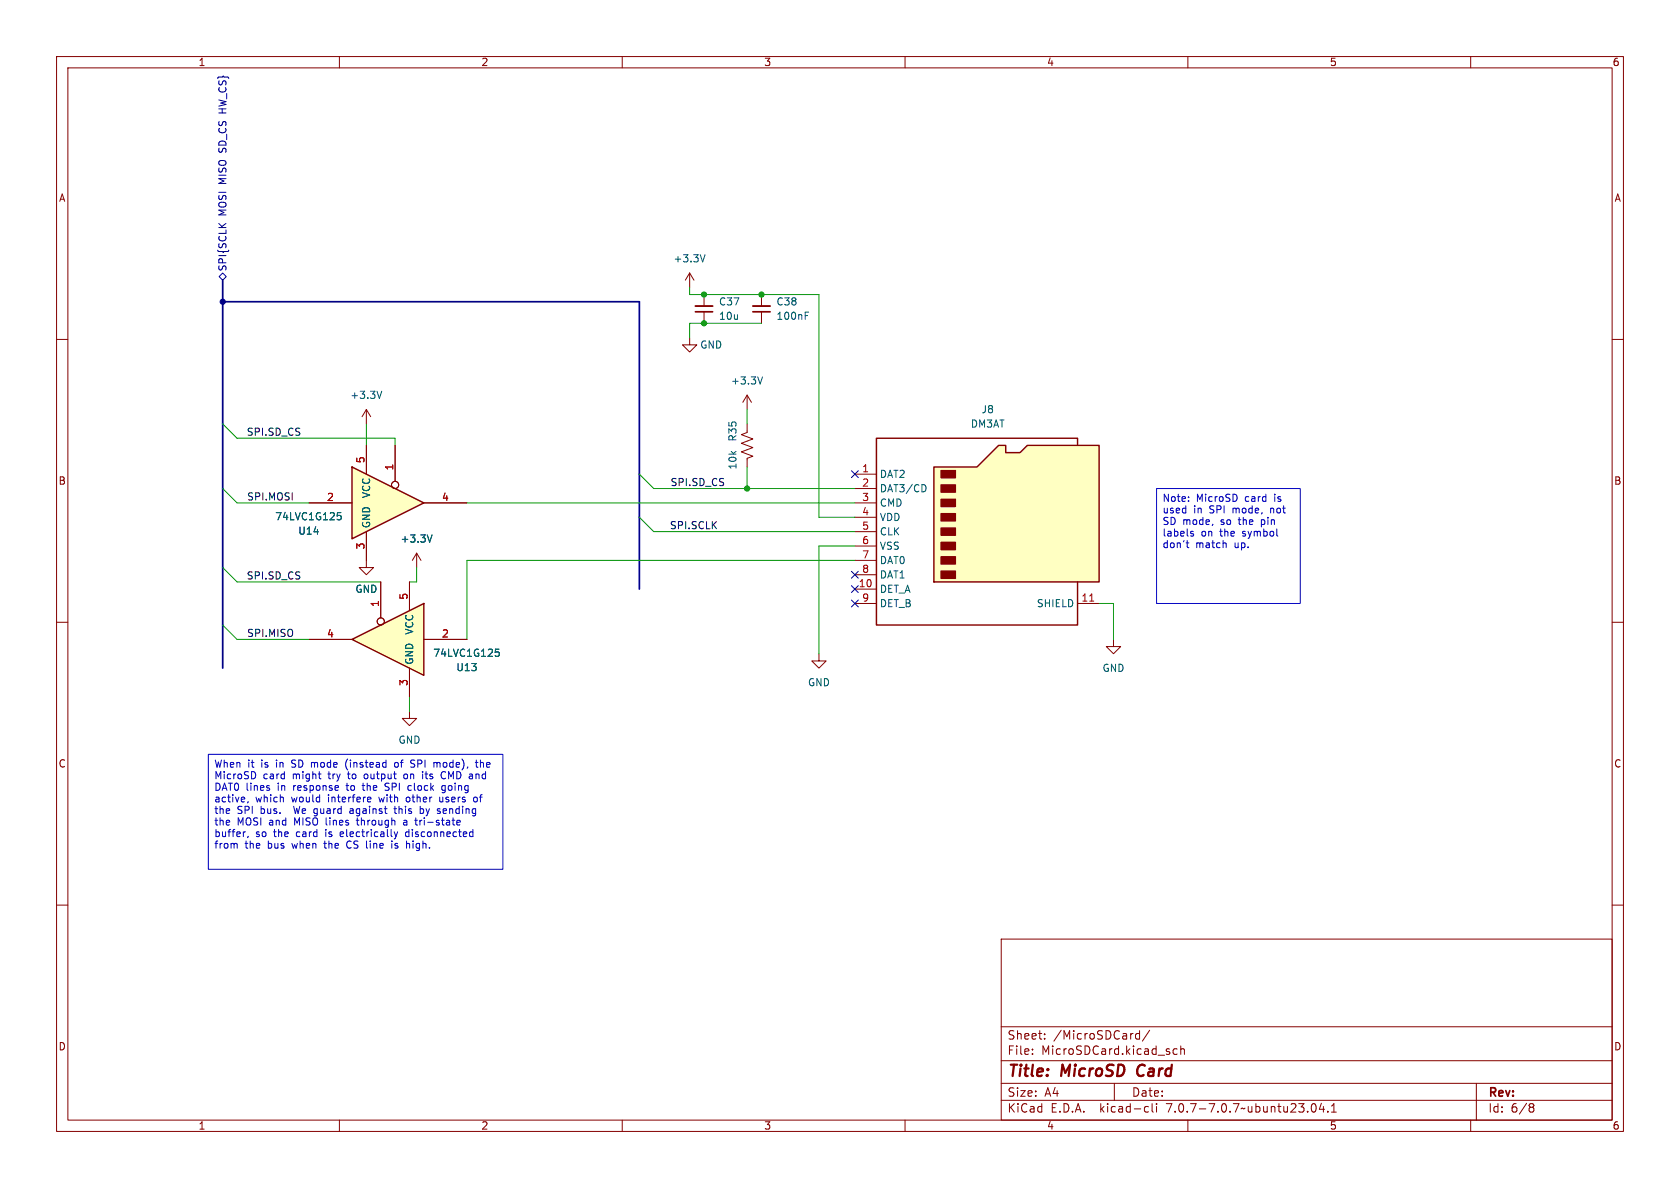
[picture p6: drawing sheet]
<svg xmlns="http://www.w3.org/2000/svg" width="297mm" height="210mm" viewBox="0 0 297 210" stroke-linecap="round" stroke-linejoin="round" font-family="sans-serif">
<g fill="none" stroke="#840000" stroke-width=".18">
<path d="M10 10h277v190h-277zM12 12h273v186h-273zM60 10v2M110 10v2M160 10v2M210 10v2M260 10v2M10 60h2M121.9 59.7v1.3h1.3l-1.3 1.2-1.3-1.2h1.3M121.9 48.3l-.7 1.2M121.9 48.3v2.5M121.9 48.3l.8 1.2"/>
<path d="M124.5 52.1v2M124.5 55.1v2.1M134.6 52.1v2M134.6 55.1v2.1M285 60h2M64.8 72.4l-.8 1.3M64.8 72.4v2.5M64.8 72.4l.7 1.3M132.1 74.9v1.6l-1 .3 2 .8-2 .8 2 .7-2 .8 2 .7-1 .4v1.6M132.1 69.9l-.8 1.2M132.1 69.9v2.5M132.1 69.9l.7 1.2"/>
<path d="M10 110h2M144.8 115.6v1.2h1.2l-1.2 1.3-1.3-1.3h1.3M285 110h2M10 160h2M285 160h2M177 166h108v32h-108zM60 198v2M110 198v2M160 198v2M177 194.5h108M177 191.5h108M177 187.5h108"/>
<path d="M177 181.5h108M182.5 186.3v.1M182.5 185.5v.1M184.7 183.6v.1M184.7 182.8v.1M197 191.5v3M201.5 182.2v1.5M201.5 182.8l-.5-.1-.3 .3v.4l.2 .2h.6M202.6 195.6l.4 .1M203 196.5l-.4 .1M203.2 182.1l-1.2 2M203.7 195.1v1.3l.2 .2"/>
<path d="M204.5 195.1v.1M204.5 195.6v1M208.1 185.5l-.4-.1-.3 .3v.4l.1 .2h.6M208.7 185.5l.3-.1 .3 .1 .1 .9M208.7 184.9v1.5M210 198v2M232 195.2l.2-.1a.81 .81 0 0 1 .6 .6 .81 .81 0 0 1-.3 .8l-.2 .1a.81 .81 0 0 1-.6-.6 .81 .81 0 0 1 .3-.8zM233.6 195l-.4 1.1h1M234 195.6v1M234.7 196.5v.1M235.4 196.6h.8M235.4 195.5l.4-.4v1.5"/>
<path d="M260 198v2M261 191.5v6.5M270.6 195.1h.3l.3 .3-.3 .3M270.6 195.7h.3M270.9 195.7l.2 .2 .1 .4-.3 .3h-.3"/>
</g>
<path d="M201.3 188.5a1.27 1.27 0 0 0 0 1.6" fill="none" stroke="#840000" stroke-width=".4"/>
<path d="M124.6 45l-.4 1.3M142.4 55.8h.4M142.4 55.2h.6M67.5 69.2l-.4 1.2M134.8 66.6l-.4 1.3" fill="none" stroke="#006464" stroke-width=".18"/>
<path d="M122.9 54.1h3.1M133.1 54.1h3" fill="none" stroke="#840000" stroke-width=".33"/>
<path d="M122.9 55.1h3.1M133.1 55.1h3" fill="none" stroke="#840000" stroke-width=".3"/>
<path d="M62.2 82.6l12.7 6.3-12.7 6.4z" fill="#ffffc2"/>
<path d="M62.2 82.6l12.7 6.3-12.7 6.4z" fill="none" stroke="#840000" stroke-width=".25"/>
<g fill="none" stroke="#840000" stroke-width=".18">
<path d="M64.8 78.7v5.1M69.8 78.7v6.4M54.6 88.9h7.6M64.8 94v5.1M74.9 88.9h7.6M196.8 113v1.3h1.3l-1.3 1.3-1.2-1.3h1.2"/>
<circle cx="69.8" cy="85.7" r=".63"/>
</g>
<path d="M59.7 90.6h.6M59.8 91.1h.3l.2 .2v.5l-.5 .1" fill="none" stroke="#006464" stroke-width=".18"/>
<path d="M165.1 82.6h7.6l3.8-3.9h1.3v1.3h2.5l1.3-1.3h12.7v24.2h-29.2z" fill="#ffffc2"/>
<g fill="#840000" stroke="#840000" stroke-width=".25">
<path d="M166.4 101h2.5v1.2h-2.5z"/>
<path d="M166.4 98.4h2.5v1.3h-2.5z"/>
<path d="M166.4 95.9h2.5v1.3h-2.5z"/>
<path d="M166.4 93.3h2.5v1.3h-2.5z"/>
<path d="M166.4 90.8h2.5v1.3h-2.5z"/>
<path d="M166.4 88.3h2.5v1.2h-2.5z"/>
<path d="M166.4 85.7h2.5v1.3h-2.5z"/>
<path d="M166.4 83.2h2.5v1.3h-2.5z"/>
</g>
<path d="M190.5 78.7v-1.2h-35.6v33h35.6v-7.6M165.1 82.6h7.6l3.8-3.9h1.3v1.3h2.5l1.3-1.3h12.7v24.2h-29.2z" fill="none" stroke="#840000" stroke-width=".25"/>
<path d="M151.1 83.8h3.8M151.1 86.4h3.8M151.1 88.9h3.8M151.1 91.4h3.8M151.1 94h3.8M151.1 96.5h3.8M151.1 99.1h3.8M151.1 104.1h3.8M151.1 106.7h3.8M151.1 101.6h3.8M190.5 106.7h3.8M72.4 125.7v1.3h1.3l-1.3 1.3-1.3-1.3h1.3" fill="none" stroke="#840000" stroke-width=".18"/>
<path d="M192.6 106.3h.8" fill="none" stroke="#a90000" stroke-width=".18"/>
<path d="M163.5 85.7l.2 .5-.2 .7" fill="none" stroke="#006464" stroke-width=".18"/>
<path d="M62.2 113l12.7-6.3v12.7z" fill="#ffffc2"/>
<path d="M62.2 113l12.7-6.3v12.7z" fill="none" stroke="#840000" stroke-width=".25"/>
<g fill="none" stroke="#840000" stroke-width=".18">
<path d="M64.8 78.7v5.1M69.8 78.7v6.4M54.6 88.9h7.6M64.8 94v6.3h1.2l-1.2 1.3-1.3-1.3h1.3M73.7 97.8l-.8 1.3M73.7 97.8v2.5M73.7 97.8l.7 1.3M74.9 88.9h7.6M54.6 113h7.6M67.3 102.9v6.3M72.4 102.9v5.1M72.4 118.1v5.1"/>
<path d="M74.9 113h7.6"/>
<circle cx="69.8" cy="85.7" r=".63"/>
<circle cx="67.3" cy="109.9" r=".63"/>
</g>
<path d="M59.7 90.6h.6M59.8 91.1h.3l.2 .2v.5l-.5 .1M76.4 94.6l-.4 1.2M87.6 114.8h.6M87.7 115.2h.3l.3 .3-.1 .4-.5 .1" fill="none" stroke="#006464" stroke-width=".18"/>
<path d="M39.4 48.3l.6 .6-.6 .6-.7-.6zM150.5 83.2l1.2 1.2M151.7 83.2l-1.2 1.2M150.5 101l1.2 1.2M150.5 106.1l1.2 1.2M150.5 103.5l1.2 1.2M151.7 101l-1.2 1.2M151.7 106.1l-1.2 1.2M151.7 103.5l-1.2 1.2" fill="none" stroke="#000084" stroke-width=".18"/>
<g fill="none" stroke="#0000c2" stroke-width=".18">
<path d="M204.5 86.4h25.4v20.3h-25.4zM209.7 96h.5M209.9 95.5v1.1l.3 .2M210.1 88.5v.1M210.1 87.8v.2M210.5 94.3l.5 .1v.2l-.2 .2-.3-.1M216.6 96l.2 .1v.7M36.8 133.4h52.1v20.3h-52.1zM45.1 136.6l.1 .3-.1 .6M61.5 134.2a1.46 1.46 0 0 0 0 1.9M64 138.9h.5M64.2 138.4l.1 1.3"/>
<path d="M64.4 136.9v.5l.1 .2M68.1 139.7h.4M68.3 139l.2 .1M70.3 134.8h-.3l-.2 .2 .1 .6h.4M71.8 136.8l-.3 .1-.1 .2v.4l.4 .2M72.2 138.9h.5M72.2 139.7h.5M72.8 135l.4 .1 .1 .3-.2 .2h-.3M72.8 134.4h.5M75.1 136.8h.5M77.1 134.8l.2 .2M77.3 135v.6"/>
<path d="M77.7 134.8h-.3l-.1 .2M78 137.4l.4 .3 .4-.2M78.7 138.9h-.4l-.2 .2 .1 .6h.5M78.7 138.9v1l-.2 .2h-.3M84 134.8h.5M84.2 134.4v1l.3 .2M84.9 134.4v1.2M85.3 134.8l-.4 .1M41.9 149.2v.7M43.4 147l-.3 .1M43.9 147.8l-.2 .3M43.9 141.7l-.2 .2"/>
<path d="M60.3 147l-.2 .2v.5l.2 .2M60.7 147.3l-.6 .2M61.3 149.2l.2 .7M62.3 143h-.4M62.3 143.3h-.3l-.2 .2 .1 .2 .4 .1M63.2 144.6v1.2M65.2 140.9l.3 .1 .1 .2-.6 .1M65.5 141.7l-.3 .1M69.3 149.1v.8M69.6 143h.5M69.7 147l.3 .9M69.8 142.5v1.1l.3 .2"/>
<path d="M70 147.9l-.3 .4M70.3 147l-.3 .9M71.7 145l-.3 .1M71.8 145.4h-.3l-.2 .1 .1 .3h.4M71.9 141l-.1 .2 .1 .5M72.1 149.1l.3 .2v.6M72.2 147l-.4 .1-.1 .2v.5l.5 .1M73.3 145h.5M73.5 144.6v1.1M73.7 145.8h.1M74.3 143h.4l.2 .2-.1 .5h-.5M74.3 142.5v1.3"/>
<path d="M77.7 140.9v.7l.4 .2M81.3 145.8h-.4M81.4 145.2v.1l-.6 .1M83.5 147l.1 .1M83.6 146.6v1.3M83.6 147.8l-.1 .1M83.8 141v.6l.2 .2 .3-.1M84.1 140.9l.2 .1"/>
</g>
<path d="M39.4 49.5v68.6M39.4 53.3h73.6v50.8" fill="none" stroke="#000084" stroke-width=".3"/>
<g fill="none" stroke="#009600" stroke-width=".18">
<path d="M121.9 50.8v1.3h22.9v39.3h6.3M134.6 57.2h-12.7v2.5M39.4 74.9l2.5 2.6h27.9v1.2M64.8 74.9v3.8M132.1 72.4v2.5M39.4 86.4l2.5 2.5h12.7M82.5 88.9h68.6M113 83.8l2.6 2.6h35.5M113 91.4l2.6 2.6h35.5M132.1 82.6v3.8M151.1 96.5h-6.3v19.1M151.1 99.1h-68.6v13.9"/>
<path d="M39.4 100.3l2.5 2.6h25.4M39.4 110.5l2.5 2.5h12.7M73.7 100.3v2.6h-1.3M194.3 106.7h2.5v6.3M72.4 123.2v2.5"/>
</g>
<g fill="#009600" stroke="#009600" stroke-width=".18">
<circle cx="132.1" cy="86.4" r=".46"/>
<circle cx="124.5" cy="52.1" r=".46"/>
<circle cx="134.6" cy="52.1" r=".46"/>
<circle cx="124.5" cy="57.2" r=".46"/>
</g>
<circle cx="39.4" cy="53.3" r=".46" fill="#000084" stroke="#000084" stroke-width=".18"/>
<g font-size="2.8" fill="#840000">
<text x="178" y="190.9">Title:</text>
<text x="187.7" y="190.9">MicroSD</text>
<text x="201.9" y="190.9">Card</text>
</g>
<g font-size="2.1" fill="#840000">
<text x="178" y="184">Sheet:</text>
<text x="186.2" y="184">/MicroSDCard/</text>
<text x="178" y="186.7">File:</text>
<text x="184.1" y="186.7">MicroSDCard.kicad_sch</text>
<text x="178" y="196.9">KiCad</text>
<text x="178" y="194.1">Size:</text>
<text x="184.7" y="194.1">A4</text>
<text x="185.7" y="196.9">E.D.A.</text>
<text x="194.6" y="196.9">kicad-cli</text>
<text x="200" y="194.1">Date:</text>
<text x="206.5" y="196.9">7.0.7-7.0.7~ubuntu23.04.1</text>
<text x="263" y="194.3">Rev:</text>
<text x="263" y="196.9">Id:</text>
<text x="267.1" y="196.9">6/8</text>
</g>
<g font-size="1.8" fill="#840000">
<text x="35" y="11.9">1</text>
<text x="85" y="11.9">2</text>
<text x="135" y="11.9">3</text>
<text x="185" y="11.9">4</text>
<text x="235" y="11.9">5</text>
<text x="285" y="11.9">6</text>
<text x="10.3" y="35.9">A</text>
<text x="285.3" y="35.9">A</text>
<text x="10.3" y="85.9">B</text>
<text x="285.3" y="85.9">B</text>
<text x="10.3" y="135.9">C</text>
<text x="285.3" y="135.9">C</text>
<text x="10.3" y="185.9">D</text>
<text x="285.3" y="185.9">D</text>
<text x="35" y="199.9">1</text>
<text x="85" y="199.9">2</text>
<text x="135" y="199.9">3</text>
<text x="185" y="199.9">4</text>
<text x="235" y="199.9">5</text>
<text x="285" y="199.9">6</text>
</g>
<g font-size="1.8" fill="#000084">
<text x="40.2" y="26.7" transform="rotate(-90 40.2 26.7)">SD_CS HW_CS}</text>
<text x="40.2" y="32.4" transform="rotate(-90 40.2 32.4)">MISO</text>
<text x="40.2" y="38.2" transform="rotate(-90 40.2 38.2)">MOSI</text>
<text x="40.2" y="48.1" transform="rotate(-90 40.2 48.1)">SPI{SCLK</text>
</g>
<g font-size="1.8" fill="#006464">
<text x="119" y="46.6">+3.3V</text>
<text x="127" y="54.2">C37</text>
<text x="127" y="56.7">10u</text>
<text x="137.2" y="56.7">100nF</text>
<text x="137.2" y="54.2">C38</text>
<text x="123.7" y="61.8">GND</text>
<text x="61.8" y="70.7">+3.3V</text>
<text x="129.1" y="68.2">+3.3V</text>
<text x="171.5" y="75.8">DM3AT</text>
<text x="173.4" y="73.3">J8</text>
<text x="130.4" y="83.1" transform="rotate(-90 130.4 83.1)">10k</text>
<text x="130.4" y="78.1" transform="rotate(-90 130.4 78.1)">R35</text>
<text x="65.6" y="88.2" transform="rotate(-90 65.6 88.2)">VCC</text>
<text x="155.4" y="84.7">DAT2</text>
<text x="155.4" y="87.2">DAT3/CD</text>
<text x="155.4" y="89.8">CMD</text>
<text x="48.6" y="92.2">74LVC1G125</text>
<text x="52.6" y="94.7">U14</text>
<text x="65.6" y="93.5" transform="rotate(-90 65.6 93.5)">GND</text>
<text x="155.4" y="92.3">VDD</text>
<text x="155.4" y="94.8">CLK</text>
<text x="70.7" y="96.1">+3.3V</text>
<text x="155.4" y="97.4">VSS</text>
<text x="155.4" y="99.9">DAT0</text>
<text x="62.7" y="105">GND</text>
<text x="155.4" y="105">DET_A</text>
<text x="155.4" y="102.5">DAT1</text>
<text x="155.4" y="107.5">DET_B</text>
<text x="183.2" y="107.5">SHIELD</text>
<text x="73.3" y="112.3" transform="rotate(-90 73.3 112.3)">VCC</text>
<text x="73.3" y="117.6" transform="rotate(-90 73.3 117.6)">GND</text>
<text x="76.5" y="116.3">74LVC1G125</text>
<text x="80.6" y="118.8">U13</text>
<text x="194.8" y="119">GND</text>
<text x="142.7" y="121.5">GND</text>
<text x="70.4" y="131.7">GND</text>
</g>
<g font-size="1.8" fill="#0f0f0f">
<text x="43.5" y="77.1">SPI.SD_CS</text>
<text x="43.6" y="88.6">SPI.MOSI</text>
<text x="118.5" y="86">SPI.SD_CS</text>
<text x="118.3" y="93.6">SPI.SCLK</text>
<text x="43.5" y="102.5">SPI.SD_CS</text>
<text x="43.6" y="112.7">SPI.MISO</text>
</g>
<g font-size="1.8" fill="#a90000">
<text x="64.5" y="82" transform="rotate(-90 64.5 82)">5</text>
<text x="69.6" y="83.3" transform="rotate(-90 69.6 83.3)">1</text>
<text x="152.3" y="83.6">1</text>
<text x="57.7" y="88.6">2</text>
<text x="78" y="88.6">4</text>
<text x="152.3" y="86.1">2</text>
<text x="152.3" y="88.6">3</text>
<text x="152.3" y="91.2">4</text>
<text x="152.3" y="93.7">5</text>
<text x="64.5" y="97.2" transform="rotate(-90 64.5 97.2)">3</text>
<text x="152.3" y="96.3">6</text>
<text x="152.3" y="98.8">7</text>
<text x="152.3" y="101.3">8</text>
<text x="67.1" y="107.4" transform="rotate(-90 67.1 107.4)">1</text>
<text x="72.1" y="106.1" transform="rotate(-90 72.1 106.1)">5</text>
<text x="151.7" y="103.9">10</text>
<text x="152.3" y="106.4">9</text>
<text x="191.1" y="106.4">11</text>
<text x="57.7" y="112.8">4</text>
<text x="78" y="112.8">2</text>
<text x="72.1" y="121.4" transform="rotate(-90 72.1 121.4)">3</text>
</g>
<g font-size="1.8" fill="#0000c2">
<text x="205.4" y="89">Note:</text>
<text x="211.5" y="89">MicroSD</text>
<text x="220.2" y="89">card</text>
<text x="225.6" y="89">is</text>
<text x="205.4" y="91.1">used</text>
<text x="205.4" y="93.1">SD mode,</text>
<text x="205.4" y="95.2">labels</text>
<text x="211" y="91.1">in</text>
<text x="212.3" y="95.2">on</text>
<text x="213.9" y="91.1">SPI</text>
<text x="215.8" y="95.2">the</text>
<text x="215.9" y="93.1">so</text>
<text x="218.2" y="91.1">mode,</text>
<text x="219.3" y="93.1">the</text>
<text x="219.9" y="95.2">symbol</text>
<text x="223.4" y="93.1">pin</text>
<text x="225" y="91.1">not</text>
<text x="205.4" y="97.2">don't</text>
<text x="211.4" y="97.2">match</text>
<text x="218.3" y="97.2">up.</text>
<text x="37.8" y="136">When</text>
<text x="43.8" y="136">it</text>
<text x="46.3" y="136">is</text>
<text x="49.1" y="136">in</text>
<text x="52" y="136">SD mode</text>
<text x="61.9" y="136">(instead</text>
<text x="70.8" y="136">of</text>
<text x="73.9" y="136">SPI</text>
<text x="78.1" y="136">mode),</text>
<text x="85.8" y="136">the</text>
<text x="37.8" y="138.1">MicroSD</text>
<text x="37.8" y="140.1">DAT0 lines</text>
<text x="37.8" y="142.2">active,</text>
<text x="45.2" y="142.2">which</text>
<text x="46.5" y="138.1">card</text>
<text x="49.2" y="140.1">in</text>
<text x="51.7" y="142.2">would</text>
<text x="51.9" y="138.1">might</text>
<text x="52.1" y="140.1">response</text>
<text x="58.3" y="142.2">interfere</text>
<text x="58.3" y="138.1">try</text>
<text x="61.8" y="140.1">to</text>
<text x="62" y="138.1">to</text>
<text x="64.8" y="140.1">the</text>
<text x="65" y="138.1">output</text>
<text x="67.5" y="142.2">with</text>
<text x="68.9" y="140.1">SPI</text>
<text x="72.3" y="138.1">on</text>
<text x="72.5" y="142.2">other</text>
<text x="73.2" y="140.1">clock</text>
<text x="75.7" y="138.1">its</text>
<text x="78.6" y="142.2">users</text>
<text x="79.3" y="138.1">CMD and</text>
<text x="79.4" y="140.1">going</text>
<text x="84.8" y="142.2">of</text>
<text x="37.8" y="144.2">the</text>
<text x="37.8" y="146.3">the</text>
<text x="37.8" y="148.3">buffer,</text>
<text x="41.9" y="144.2">SPI</text>
<text x="41.9" y="146.3">MOSI</text>
<text x="45.2" y="148.3">so</text>
<text x="46.2" y="144.2">bus.</text>
<text x="47.7" y="146.3">and</text>
<text x="48.5" y="148.3">the</text>
<text x="52.3" y="146.3">MISO</text>
<text x="52.4" y="144.2">We guard</text>
<text x="52.7" y="148.3">card</text>
<text x="58" y="148.3">is</text>
<text x="58.1" y="146.3">lines</text>
<text x="60.8" y="148.3">electrically</text>
<text x="62.7" y="144.2">against</text>
<text x="63.8" y="146.3">through</text>
<text x="70.8" y="144.2">this</text>
<text x="72.2" y="146.3">a</text>
<text x="72.6" y="148.3">disconnected</text>
<text x="74.5" y="146.3">tri-state</text>
<text x="75.5" y="144.2">by</text>
<text x="78.8" y="144.2">sending</text>
<text x="37.8" y="150.3">from</text>
<text x="43.3" y="150.3">the</text>
<text x="47.4" y="150.3">bus</text>
<text x="51.9" y="150.3">when</text>
<text x="57.8" y="150.3">the</text>
<text x="62" y="150.3">CS line</text>
<text x="70.3" y="150.3">is</text>
<text x="73.1" y="150.3">high.</text>
</g>
</svg>
